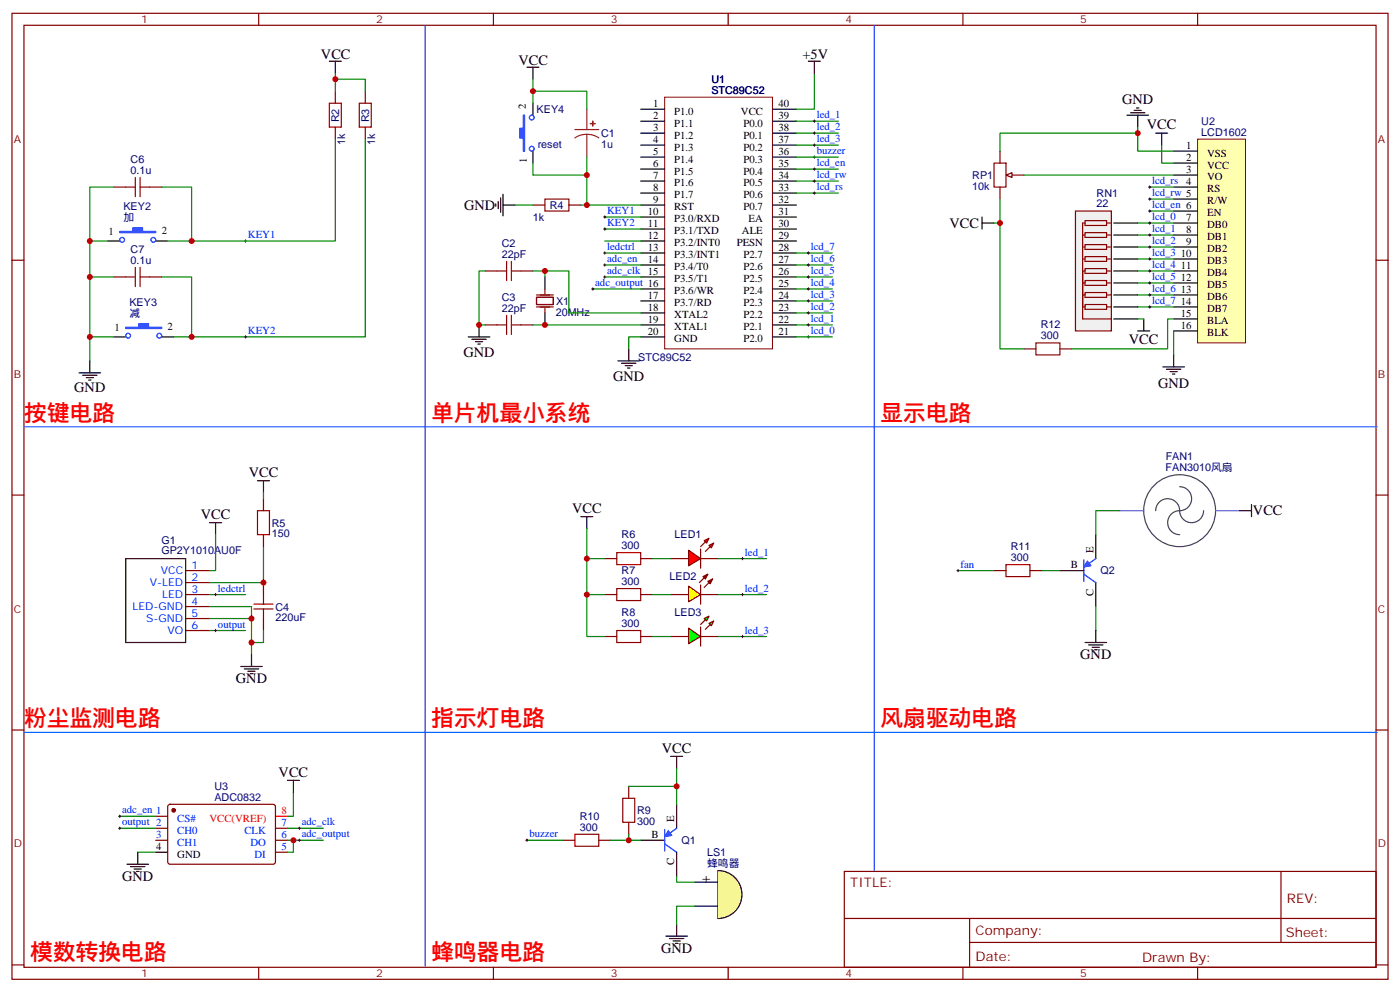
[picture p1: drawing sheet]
<svg xmlns="http://www.w3.org/2000/svg" width="412mm" height="292mm" viewBox="0 0 412 292" stroke-linecap="round" stroke-linejoin="round" font-family="sans-serif">
<g fill="none" stroke="#870000" stroke-width=".35">
<path d="M3.5 3.9h405.4v284.4h-405.4zM7.1 7.4h398.2v277.3h-398.2zM76.2 3.9v3.5M145.3 3.9v3.5M214.5 3.9v3.5M283.6 3.9v3.5M352.8 3.9v3.5M3.5 76.6h3.6M405.3 76.6h3.6M3.5 145.7h3.6M405.3 145.7h3.6M3.5 214.9h3.6"/>
<path d="M405.3 214.9h3.6M248.7 256.5h156.6v28.2h-156.6zM377.3 256.5v20.9M248.7 270.4h156.5M285.6 277.4h119.6M285.6 270.4v14.1M3.5 284h3.6M76.2 284.7v3.6M145.3 284.7v3.6M214.5 284.7v3.6M283.6 284.7v3.6M352.8 284.7v3.6"/>
<path d="M405.3 284h3.6"/>
</g>
<path d="M195.8 28.6h31.7v74.1h-31.7z" fill="#fff" stroke="#800000" stroke-width=".29"/>
<g fill="none" stroke="#000" stroke-width=".35">
<path d="M188.7 32.1h7.1M188.7 35.7h7.1M188.7 39.2h7.1M227.5 32.1h7.1M227.5 35.7h7.1M227.5 39.2h7.1M188.7 42.7h7.1M188.7 46.2h7.1M188.7 49.8h7.1M188.7 53.3h7.1M188.7 56.8h7.1M227.5 42.7h7.1"/>
<path d="M227.5 46.2h7.1M227.5 49.8h7.1M227.5 53.3h7.1M227.5 56.8h7.1M188.7 60.4h7.1M188.7 63.9h7.1M188.7 67.4h7.1M188.7 70.9h7.1M188.7 74.5h7.1M188.7 78h7.1M227.5 60.4h7.1M227.5 63.9h7.1"/>
<path d="M227.5 67.4h7.1M227.5 70.9h7.1M227.5 74.5h7.1M227.5 78h7.1M188.7 81.5h7.1M188.7 85.1h7.1M188.7 88.6h7.1M188.7 92.1h7.1M188.7 95.6h7.1M188.7 99.2h7.1M227.5 81.5h7.1M227.5 85.1h7.1"/>
<path d="M227.5 88.6h7.1M227.5 92.1h7.1M227.5 95.6h7.1M227.5 99.2h7.1"/>
</g>
<path d="M352.8 41h14.1v59.9h-14.1z" fill="#ffffb0" stroke="#800000" stroke-width=".29"/>
<g fill="none" stroke="#000" stroke-width=".35">
<path d="M97 18h3.5M98.8 18v3.6M155.2 19.8h3.5M157 19.8v3.5M157 30.4v3.5M146.8 59.3v2.1M147.5 58.2v4.3M148.2 57.2v6.3M157 44.5v3.5M345.7 58.6h7.1M345.7 55.1h7.1M345.7 51.5h7.1"/>
<path d="M345.7 48h7.1M345.7 44.5h7.1M31.7 70.9h3.6M45.9 70.9h3.5M146 60v.7M148.2 60.4h3.5M345.7 79.8h7.1M345.7 76.2h7.1M345.7 72.7h7.1M345.7 69.2h7.1M345.7 65.7h7.1M345.7 62.1h7.1"/>
<path d="M33.5 99.2h3.5M47.6 99.2h3.6M137.9 99.2h6.4M139 99.9h4.2M141.1 95.6v3.6M160.5 81.5v3.6M160.5 92.1v3.5M345.7 97.4h7.1M345.7 93.9h7.1M345.7 90.3h7.1M345.7 86.8h7.1M345.7 83.3h7.1"/>
<path d="M23.3 109.7h6.3M24.3 110.5h4.3M25.4 111.2h2.1M26.1 111.9h.7M26.5 106.2v3.5M140.1 100.6h2.1M140.8 101.3h.7M182 106.2h6.4M183.1 106.9h4.2M184.1 107.6h2.2M184.9 108.3h.7M185.2 102.7v3.5"/>
<path d="M61.7 153.8h3.6M63.5 153.8v3.6M75.8 141.5h3.6M77.6 141.5v3.5M37 164.4h17.7v24.7h-17.7zM70.9 196.2h6.4M72 196.9h4.2M73 197.6h2.1M73.7 198.3h.7M74.1 192.7v3.5M84.7 229.7h3.5M86.4 229.7v3.5"/>
<path d="M37.4 254.4h6.3M38.5 255.1h4.2M39.5 255.8h2.1M40.2 256.5h.7M40.6 250.9v3.5M45.9 250.9h3.5"/>
</g>
<g fill="#00f" stroke="#00f" stroke-width=".35">
<path d="M35.3 68.1h3.9v-1h2.8v1h3.9v.4h-10.6z"/>
<path d="M37 96.3h3.9v-1h2.8v1h3.9v.4h-10.6z"/>
<path d="M154.2 33.9h.3v10.6h-.3v-3.9h-1.1v-2.8h1.1z"/>
</g>
<g fill="none" stroke="#00f" stroke-width=".35">
<circle cx="156.6" cy="34.6" r=".71"/>
<circle cx="156.6" cy="43.8" r=".71"/>
<circle cx="36" cy="70.6" r=".71"/>
<circle cx="45.2" cy="70.6" r=".71"/>
<circle cx="37.7" cy="98.8" r=".71"/>
<circle cx="46.9" cy="98.8" r=".71"/>
</g>
<g fill="none" stroke="#008700" stroke-width=".35">
<path d="M98.8 23.3h8.8v3.5M157 26.8h15.9v5.3M157 23.3v7.1M234.6 35.7h12.3M234.6 39.2h12.3M107.6 41v58.2h-56.4M172.9 46.2v5.3h-15.9v-3.5M172.9 51.5v8.9M234.6 42.7h12.3M31.7 70.9h-5.2v28.3M142.9 79.8h-1.8v15.8h1.8M151.7 60.4h5.3"/>
<path d="M157 79.8h3.5v1.7M160.5 79.8h7.1v12.3h21.1M171.1 60.4h17.6M178.2 63.9h10.5M178.2 67.4h10.5M178.2 70.9h10.5M178.2 74.5h10.5M178.2 78h10.5M33.5 99.2h-7v7M157 95.6h31.7M174.6 85.1h14.1M178.2 81.5h10.5"/>
<path d="M188.7 99.2h-3.5v3.5M63.5 157.4v10.6h-1.8M77.6 145v1.8M61.7 178.5h12.4v14.2M61.7 175h10.6M77.6 160.9v10.6h-15.9M61.7 182.1h12.4M61.7 185.6h10.6M77.6 185.6v3.5h-3.5M86.4 233.2v7.1h-1.7M35.3 240.3h10.6M35.3 243.8h10.6"/>
<path d="M40.6 250.9h5.3M84.7 247.3h10.5M84.7 243.8h10.5M86.4 247.3v3.6h-1.7"/>
</g>
<g fill="none" stroke="#a10000" stroke-width=".35">
<path d="M97 30.4h3.5v7h-3.5zM105.8 30.4h3.6v7h-3.6zM160.5 58.6h7.1v3.5h-7.1zM146.4 79.8h2.8M149.2 76.9v5.7M150.6 79.8h2.9M150.6 76.9v5.7M146.4 95.6h2.8M149.2 92.8v5.7M150.6 92.8v5.7M150.6 95.6h2.9M75.8 150.3h3.6v7.1h-3.6z"/>
<path d="M74.8 179.2h5.6M74.8 177.8h5.6M77.6 175v2.8M77.6 179.2v2.9"/>
</g>
<g fill="none" stroke="#870000" stroke-width=".35">
<path d="M98.8 26.8v3.6M98.8 37.4v3.6M107.6 26.8v3.6M107.6 37.4v3.6M142.9 79.8h3.5M153.5 79.8h3.5M157 60.4h3.5M167.6 60.4h3.5M142.9 95.6h3.5M153.5 95.6h3.5M77.6 146.8v3.5M77.6 157.4v3.5"/>
<path d="M54.7 168h7M54.7 171.5h7M54.7 175h7M54.7 178.5h7M77.6 171.5v3.5M54.7 182.1h7M54.7 185.6h7M77.6 182.1v3.5M49.6 237l.5-.3 30.6 .1 .4 .7v16.5l-.7 .4-30.6-.1-.4-.6v-16.2zM45.9 243.8h3.5M45.9 247.3h3.5M45.9 240.3h3.5"/>
<path d="M81.1 243.8h3.6M81.1 247.3h3.6M81.1 250.9h3.6"/>
</g>
<path d="M169.3 38.1h7.1M172.9 39.5l-1.9 .3-1.7 .8M172.9 39.5l1.8 .3 1.7 .8M172.9 32.1v6M172.9 39.5v6.7" fill="none" stroke="#8c2424" stroke-width=".35"/>
<g fill="#8c2424" stroke="#8c2424" stroke-width=".35">
<path d="M173.9 36.4h1.4z"/>
<path d="M174.6 35.7v1.4z"/>
</g>
<g fill="none" stroke="#000" stroke-width=".29">
<path d="M72 70.9h.7M72.3 70.6v.7M177.8 63.9h.7M177.8 67.4h.7M177.8 74.5h.7M177.8 78h.7M178.2 63.5v.7M178.2 67.1v.7M178.2 74.1v.7M178.2 77.6v.8M174.3 85.1h.7M174.6 84.7v.7"/>
<path d="M177.8 81.5h.7M178.2 81.2v.7M63.1 175h.8M63.5 174.7v.7M63.1 185.6h.8M63.5 185.2v.7M35.3 239.9v.7M34.9 240.3h.7M34.9 243.8h.7M35.3 243.5v.7M87.8 243.8h.7M87.8 247.3h.7"/>
<path d="M88.2 243.5v.7M88.2 247v.7"/>
</g>
<path d="M158 87.5h5v2.1h-5zM158 86.8h5M158 90.3h5M160.5 85.1v1.4M160.5 90.7v1.4" fill="none" stroke="#870012" stroke-width=".35"/>
<path d="M81.1 240.3h3.6" fill="none" stroke="#f00" stroke-width=".35"/>
<circle cx="51.2" cy="238.5" r=".53" fill="#870000" stroke="#870000" stroke-width=".35"/>
<g fill="#f00" stroke="#870000" stroke-width=".35">
<path d="M202.8 162l3.6 2.4-3.6 2.1z"/>
<path d="M206.4 161.6v5.7z"/>
</g>
<g fill="#870000" stroke="#870000" stroke-width=".35">
<path d="M206.4 160.9l1.4-1.4z"/>
<path d="M207.8 162.3l1.4-1.4z"/>
</g>
<g fill="#f00" stroke="#870000" stroke-width=".35">
<path d="M207.4 159.1l1.4-.7-.7 1.4z"/>
<path d="M208.8 160.5l1.5-.7-.8 1.5z"/>
</g>
<path d="M197.6 164.4h5.2M206.4 164.4h5.3M197.6 187.4h5.2M206.4 187.4h5.3" fill="none" stroke="#870000" stroke-width=".35"/>
<g fill="#0f0" stroke="#870000" stroke-width=".35">
<path d="M208.8 183.5l1.5-.7-.8 1.4z"/>
<path d="M207.4 182.1l1.4-.7-.7 1.4z"/>
</g>
<g fill="#870000" stroke="#870000" stroke-width=".35">
<path d="M207.8 185.2l1.4-1.4z"/>
<path d="M206.4 183.8l1.4-1.4z"/>
</g>
<path d="M206.4 184.5v5.7z" fill="#f00" stroke="#870000" stroke-width=".35"/>
<path d="M202.8 184.9l3.6 2.5-3.6 2.1z" fill="#0f0" stroke="#870000" stroke-width=".35"/>
<g fill="#870000" stroke="#870000" stroke-width=".35">
<path d="M208.5 171.1l1.4-.7-.7 1.4z"/>
<path d="M207.1 169.7l1.4-.7-.7 1.4z"/>
</g>
<path d="M197.6 175h5.2M206.4 175h5.3M206.4 172.2v5.6M208.5 169l-2.5 2.5M209.9 170.4l-2.5 2.5" fill="none" stroke="#870000" stroke-width=".35"/>
<path d="M202.8 172.5l3.6 2.5-3.6 2.1z" fill="#ff0" stroke="#870000" stroke-width=".35"/>
<path d="M181.7 162.7h7v3.5h-7zM181.7 173.2h7v3.6h-7zM181.7 185.6h7v3.5h-7z" fill="none" stroke="#a10000" stroke-width=".35"/>
<path d="M178.2 164.4h3.5M178.2 175h3.5M188.7 164.4h3.6M188.7 175h3.6M178.2 187.4h3.5M188.7 187.4h3.6" fill="none" stroke="#870000" stroke-width=".35"/>
<path d="M171.1 152.1h3.5M172.9 152.1v3.5M211.5 256.3v14.1" fill="none" stroke="#000" stroke-width=".35"/>
<path d="M172.9 155.6v8.8h5.3M172.9 164.4v10.6h5.3M172.9 175v12.4h5.3M192.3 164.4h5.3M192.3 175h5.3M211.7 164.4h14.1M211.7 175h14.1M192.3 187.4h5.3M211.7 187.4h14.1" fill="none" stroke="#008700" stroke-width=".35"/>
<path d="M239.5 35.7h.7M239.5 39.2h.7M239.9 35.3v.7M239.9 38.8v.7M239.5 42.7h.7M239.9 42.4v.7M218.4 164.4h.7M218.4 175h.7M218.7 164.1v.7M218.7 174.7v.7M218.4 187.4h.7M218.7 187v.7" fill="none" stroke="#000" stroke-width=".29"/>
<path d="M204.6 259.7h7.1M204.6 266.7h7.1" fill="none" stroke="#0a0545" stroke-width=".35"/>
<path d="M211.5 256.3a7.1 7.1 0 0 1 7.1 7 7.1 7.1 0 0 1-7.1 7.1z" fill="#f7f791" stroke="#000" stroke-width=".35"/>
<g fill="none" stroke="#000" stroke-width=".35">
<path d="M238.1 18h3.6M239.9 18v3.6M332 33.9h6.3M333 33.2h4.3M334.1 32.5h2.1M334.8 31.8h.7M335.1 33.9v3.5M340.4 39.2h3.6M342.2 39.2v3.5M322.8 157.4v7M365.1 150.3h3.6M368.7 148.6v3.5"/>
<path d="M312.2 168h7.1M322.8 171.5v7M319.6 189.1h6.4M320.7 189.8h4.2M321.7 190.5h2.1M322.4 191.2h.7M322.8 185.6v3.5M197.6 222.6h3.5M199.3 222.6v3.6M199.3 236.7v7.1M188.7 247.3h7.1M199.3 250.9v7"/>
<path d="M196.1 275.6h6.4M197.2 276.3h4.2M198.3 277h2.1M199 277.7h.7M199.3 272v3.6"/>
</g>
<path d="M319.3 164.8v6.3M319.3 169l3.5 2.5M322.8 164.4l-2.5 1.8M195.8 244.2v6.3M195.8 248.4l3.5 2.5M199.3 243.8l-2.5 1.8" fill="none" stroke="#00f" stroke-width=".35"/>
<g fill="#00f" stroke="#00f" stroke-width=".29">
<path d="M196.8 244.5l1.1 1.4-2.1 .4z"/>
<path d="M320.3 165.1l1.1 1.4-2.1 .4z"/>
</g>
<path d="M296.3 166.2h7.1v3.5h-7.1zM183.4 235h3.6v7h-3.6zM169.3 245.6h7.1v3.5h-7.1z" fill="none" stroke="#a10000" stroke-width=".35"/>
<path d="M292.8 48h3.5v7.1h-3.5zM294.6 44.5v3.5M294.6 55.1v3.5M298.1 51.5h3.5M292.8 168h3.5M303.4 168h3.5M185.2 231.5v3.5M165.8 247.3h3.5M176.4 247.3h3.5M185.2 242v3.6" fill="none" stroke="#870000" stroke-width=".35"/>
<g fill="none" stroke="#008700" stroke-width=".35">
<path d="M239.9 21.6v10.5h-5.3M335.1 37.4v7.1h10.6M234.6 46.2h12.3M234.6 49.8h12.3M234.6 53.3h12.3M234.6 56.8h12.3M338.7 55.1h7M338.7 58.6h7M342.2 42.7v5.3h3.5M234.6 78h10.6M234.6 74.5h10.6M335.1 65.7h10.6"/>
<path d="M335.1 69.2h10.6M335.1 72.7h10.6M335.1 76.2h10.6M335.1 79.8h10.6M338.7 62.1h7M234.6 99.2h10.6M234.6 95.6h10.6M234.6 92.1h10.6M234.6 88.6h10.6M234.6 85.1h10.6M234.6 81.5h10.6M335.1 83.3h10.6"/>
<path d="M335.1 86.8h10.6M335.1 90.3h10.6M329.8 150.3h-7v7.1M282.2 168h10.6M306.9 168h5.3M322.8 178.5v7.1M199.3 226.2v5.3h-14.1M199.3 231.5v5.2M155.2 247.3h10.6M179.9 247.3h8.8M185.2 245.6v1.7M199.3 257.9v1.8h5.3"/>
<path d="M204.6 266.7h-5.3v5.3"/>
</g>
<g fill="none" stroke="#000" stroke-width=".29">
<path d="M239.5 46.2h.7M239.5 49.8h.7M239.5 53.3h.7M239.5 56.8h.7M239.9 45.9v.7M239.9 49.4v.7M239.9 53v.7M239.9 56.5v.7M338.3 58.6h.7M338.3 55.1h.7M338.7 54.7v.7M338.7 58.2v.7"/>
<path d="M237.8 78h.7M237.8 74.5h.7M238.1 74.1v.7M238.1 77.6v.8M338.3 65.7h.7M338.3 69.2h.7M338.3 72.7h.7M338.3 76.2h.7M338.3 79.8h.7M338.3 62.1h.7M338.7 61.8v.7M338.7 65.3v.7"/>
<path d="M338.7 68.8v.7M338.7 72.4v.7M338.7 75.9v.7M338.7 79.4v.7M237.8 99.2h.7M237.8 95.6h.7M237.8 92.1h.7M237.8 88.6h.7M237.8 85.1h.7M237.8 81.5h.7M238.1 81.2v.7M238.1 84.7v.7"/>
<path d="M238.1 88.2v.7M238.1 91.8v.7M238.1 95.3v.7M238.1 98.8v.7M338.3 83.3h.7M338.3 86.8h.7M338.3 90.3h.7M338.7 82.9v.7M338.7 86.5v.7M338.7 90v.7M281.9 168h.7M282.2 167.6v.7"/>
<path d="M154.9 247.3h.7M155.2 247v.7"/>
</g>
<g fill="none" stroke="#404054" stroke-width=".35">
<path d="M340.4 150.3a3.5 3.5 0 0 1 3.6-3.5 3.5 3.5 0 0 1 3.5 3.5M347.5 150.3a3.5 3.5 0 0 0-3.5 3.5 3.5 3.5 0 0 0 3.5 3.6M347.5 150.3a3.5 3.5 0 0 0 3.5 3.5 3.5 3.5 0 0 0 3.5-3.5M347.5 143.3a3.5 3.5 0 0 1 3.5 3.5 3.5 3.5 0 0 1-3.5 3.5"/>
<circle cx="347.5" cy="150.3" r="10.6"/>
</g>
<path d="M329.8 150.3h7.1M358.1 150.3h7" fill="none" stroke="#4775d6" stroke-width=".35"/>
<path d="M296.3 51.5l1.8-.7v1.4z" fill="#f0f0f0" stroke="#870000" stroke-width=".35"/>
<path d="M335.1 39.2h-40.5v5.3M294.6 58.6v7.1h-1.8M301.6 51.5h44.1M345.7 97.4v7.1" fill="none" stroke="#008700" stroke-width=".35"/>
<path d="M289.3 65.7h3.5M289.3 63.9v3.5M342.5 108h6.4M343.6 108.7h4.2M344.7 109.4h2.1M345.4 110.1h.7M345.7 104.5v3.5" fill="none" stroke="#000" stroke-width=".35"/>
<path d="M305.2 100.9h7v3.6h-7z" fill="none" stroke="#a10000" stroke-width=".35"/>
<path d="M301.6 102.7h3.6M312.2 102.7h3.5" fill="none" stroke="#870000" stroke-width=".35"/>
<path d="M7.1 125.6h398.6" fill="none" stroke="#36f" stroke-width=".35"/>
<path d="M125.2 7.4v277M257.5 7.4v248.8" fill="none" stroke="#03f" stroke-width=".35"/>
<path d="M7.1 215.6h398.6" fill="none" stroke="#06f" stroke-width=".35"/>
<path d="M316.8 62.1h10.6v35.3h-10.6z" fill="#f0f0f0" stroke="#870000" stroke-width=".35"/>
<path d="M328.1 79.8h7M328.1 76.2h7M328.1 72.7h7M328.1 69.2h7M328.1 65.7h7M328.1 93.9h7M328.1 90.3h7M328.1 86.8h7M328.1 83.3h7M335.1 97.4h3.6M336.9 93.9v3.5" fill="none" stroke="#000" stroke-width=".35"/>
<g fill="none" stroke="#870000" stroke-width=".35">
<path d="M33.5 55.1h3.5M44.1 55.1h3.5M318.9 79.8h.7M318.9 76.2h.7M318.9 72.7h.7M318.9 69.2h.7M319.6 79.1h6.4v1.4h-6.4zM319.6 75.5h6.4v1.4h-6.4zM319.6 72h6.4v1.4h-6.4zM319.6 68.5h6.4v1.4h-6.4zM319.6 64.9h6.4v1.5h-6.4zM319.6 65.7h-.7v28.2h8.5"/>
<path d="M326 79.8h1.4M326 76.2h1.4M326 72.7h1.4M326 69.2h1.4M326 65.7h1.4M33.5 81.5h3.5M44.1 81.5h3.5M318.9 90.3h.7M318.9 86.8h.7M318.9 83.3h.7M319.6 89.6h6.4v1.5h-6.4zM319.6 86.1h6.4v1.4h-6.4z"/>
<path d="M319.6 82.6h6.4v1.4h-6.4zM326 90.3h1.4M326 86.8h1.4M326 83.3h1.4"/>
</g>
<path d="M98.8 21.6v5.2M33.5 55.1h-7v15.8M47.6 55.1h8.8v15.8h-7M98.8 41v29.9h-42.4M294.6 65.7v37h7M26.5 81.5h7M47.6 81.5h8.8v17.7M335.1 93.9h1.8M345.7 93.9h-1.7v8.8h-28.3" fill="none" stroke="#008700" stroke-width=".35"/>
<path d="M37 55.1h2.9M39.9 52.2v5.7M41.3 55.1h2.8M41.3 52.2v5.7M39.9 78.7v5.6M41.3 78.7v5.6M37 81.5h2.9M41.3 81.5h2.8" fill="none" stroke="#a10000" stroke-width=".35"/>
<path d="M72 99.2h.7M72.3 98.8v.7" fill="none" stroke="#000" stroke-width=".29"/>
<g fill="#c00">
<circle cx="26.5" cy="99.2" r=".88"/>
<circle cx="157" cy="26.8" r=".88"/>
<circle cx="172.9" cy="51.5" r=".88"/>
<circle cx="172.9" cy="60.4" r=".88"/>
<circle cx="141.1" cy="95.6" r=".88"/>
<circle cx="160.5" cy="95.6" r=".88"/>
<circle cx="74.1" cy="182.1" r=".88"/>
<circle cx="74.1" cy="189.1" r=".88"/>
<circle cx="77.6" cy="171.5" r=".88"/>
<circle cx="86.4" cy="247.3" r=".88"/>
<circle cx="160.5" cy="79.8" r=".88"/>
<circle cx="172.9" cy="164.4" r=".88"/>
<circle cx="172.9" cy="175" r=".88"/>
<circle cx="185.2" cy="247.3" r=".88"/>
<circle cx="199.3" cy="231.5" r=".88"/>
<circle cx="335.1" cy="39.2" r=".88"/>
<circle cx="294.6" cy="65.7" r=".88"/>
<circle cx="56.4" cy="70.9" r=".88"/>
<circle cx="56.4" cy="99.2" r=".88"/>
<circle cx="26.5" cy="81.5" r=".88"/>
<circle cx="98.8" cy="23.3" r=".88"/>
<circle cx="26.5" cy="70.9" r=".88"/>
</g>
<g font-size="6.7" fill="#f00">
<text x="7.1" y="123.9">按键电路</text>
<text x="127" y="123.9">单片机最小系统</text>
<text x="259.3" y="123.9">显示电路</text>
<text x="7.1" y="213.8">粉尘监测电路</text>
<text x="127" y="213.8">指示灯电路</text>
<text x="259.3" y="213.8">风扇驱动电路</text>
<text x="8.8" y="282.6">模数转换电路</text>
<text x="127" y="282.6">蜂鸣器电路</text>
</g>
<g font-size="4.2">
<text x="94.5" y="17.3">VCC</text>
<text x="236.4" y="17.3">+5V</text>
<text x="152.8" y="19.1">VCC</text>
<text x="330.6" y="30.7">GND</text>
<text x="337.8" y="38.1">VCC</text>
<text x="136.7" y="61.8">GND</text>
<text x="279.7" y="67">VCC</text>
<text x="332.5" y="101.4">VCC</text>
<text x="136.5" y="105.2">GND</text>
<text x="180.6" y="112.2">GND</text>
<text x="21.9" y="115.4">GND</text>
<text x="341.1" y="114.1">GND</text>
<text x="73.3" y="140.4">VCC</text>
<text x="59.2" y="152.8">VCC</text>
<text x="168.5" y="151">VCC</text>
<text x="369.1" y="151.7">VCC</text>
<text x="318.2" y="194.1">GND</text>
<text x="69.5" y="201.1">GND</text>
<text x="195" y="221.6">VCC</text>
<text x="82.1" y="228.6">VCC</text>
<text x="36" y="259.4">GND</text>
<text x="206.4" y="259.9">+</text>
<text x="194.7" y="280.5">GND</text>
</g>
<g font-size="3.9" fill="#800">
<text x="250.5" y="261.1">TITLE:</text>
<text x="379.1" y="265.8">REV:</text>
<text x="287.4" y="275.3">Company:</text>
<text x="378.7" y="275.9">Sheet:</text>
<text x="287.4" y="283">Date:</text>
<text x="336.4" y="283.1">Drawn By:</text>
</g>
<g font-size="3.2" fill="#800">
<text x="41.6" y="6.9">1</text>
<text x="110.8" y="6.9">2</text>
<text x="179.9" y="6.9">3</text>
<text x="249.1" y="6.9">4</text>
<text x="318.2" y="6.9">5</text>
<text x="4.1" y="42">A</text>
<text x="405.9" y="42">A</text>
<text x="4.1" y="111.2">B</text>
<text x="405.9" y="111.2">B</text>
<text x="4.1" y="180.3">C</text>
<text x="405.9" y="180.3">C</text>
<text x="4.1" y="249.4">D</text>
<text x="405.9" y="249.4">D</text>
<text x="41.6" y="287.7">1</text>
<text x="110.8" y="287.7">2</text>
<text x="179.9" y="287.7">3</text>
<text x="249.1" y="287.7">4</text>
<text x="318.2" y="287.7">5</text>
</g>
<g font-size="3.2" fill="#000080">
<text x="209.6" y="27.6">STC89C52</text>
<text x="209.6" y="24.4">U1</text>
<text x="158.1" y="33.3">KEY4</text>
<text x="99.9" y="36" transform="rotate(-90 99.9 36)">R2</text>
<text x="108.7" y="36" transform="rotate(-90 108.7 36)">R3</text>
<text x="177.1" y="40.3">C1</text>
<text x="353.8" y="39.9">LCD1602</text>
<text x="353.9" y="36.7">U2</text>
<text x="101.7" y="42.8" transform="rotate(-90 101.7 42.8)">1k</text>
<text x="110.5" y="42.8" transform="rotate(-90 110.5 42.8)">1k</text>
<text x="158.4" y="43.5">reset</text>
<text x="177.1" y="43.5">1u</text>
<text x="38.5" y="51.2">0.1u</text>
<text x="38.5" y="48.1">C6</text>
<text x="286.4" y="52.7">RP1</text>
<text x="286.4" y="55.8">10k</text>
<text x="323" y="57.8">RN1</text>
<text x="36.4" y="64.9">加</text>
<text x="36.4" y="61.8">KEY2</text>
<text x="157" y="65">1k</text>
<text x="161.9" y="61.5">R4</text>
<text x="323" y="61.1">22</text>
<text x="38.5" y="77.6">0.1u</text>
<text x="38.5" y="74.5">C7</text>
<text x="147.8" y="75.9">22pF</text>
<text x="147.8" y="72.8">C2</text>
<text x="38.1" y="90">KEY3</text>
<text x="147.8" y="88.6">C3</text>
<text x="163.8" y="89.8">X1</text>
<text x="38.1" y="93.2">减</text>
<text x="147.8" y="91.8">22pF</text>
<text x="163.7" y="92.9">20MHz</text>
<text x="306.6" y="99.9">300</text>
<text x="306.6" y="96.7">R12</text>
<text x="188" y="106.2">STC89C52</text>
<text x="343.4" y="135.5">FAN1</text>
<text x="343.4" y="138.7">FAN3010风扇</text>
<text x="80.1" y="155">R5</text>
<text x="47.5" y="160">G1</text>
<text x="80.1" y="158.1">150</text>
<text x="183.1" y="161.6">300</text>
<text x="183.1" y="158.4">R6</text>
<text x="198.7" y="158.5">LED1</text>
<text x="297.8" y="162">R11</text>
<text x="47.5" y="163.2">GP2Y1010AU0F</text>
<text x="297.8" y="165.1">300</text>
<text x="183.1" y="172.2">300</text>
<text x="183.1" y="169">R7</text>
<text x="197.3" y="170.9">LED2</text>
<text x="324.2" y="169">Q2</text>
<text x="81.1" y="179.7">C4</text>
<text x="81.1" y="182.8">220uF</text>
<text x="183.1" y="184.5">300</text>
<text x="183.1" y="181.4">R8</text>
<text x="198.7" y="181.4">LED3</text>
<text x="63.2" y="232.5">U3</text>
<text x="63.2" y="235.7">ADC0832</text>
<text x="187.7" y="239.6">R9</text>
<text x="170.8" y="244.5">300</text>
<text x="170.8" y="241.3">R10</text>
<text x="187.7" y="242.7">300</text>
<text x="200.7" y="248.4">Q1</text>
<text x="208.3" y="255.2">蜂鸣器</text>
<text x="208.3" y="252">LS1</text>
</g>
<g font-size="3.2">
<text x="154.9" y="32.1" transform="rotate(-90 154.9 32.1)">2</text>
<text x="192.4" y="31.4">1</text>
<text x="192.4" y="35">2</text>
<text x="198.6" y="33.7">P1.0</text>
<text x="218.2" y="33.7">VCC</text>
<text x="229.3" y="35">39</text>
<text x="229.3" y="31.4">40</text>
<text x="192.4" y="38.5">3</text>
<text x="198.6" y="37.3">P1.1</text>
<text x="198.6" y="40.8">P1.2</text>
<text x="219" y="40.8">P0.1</text>
<text x="219" y="37.3">P0.0</text>
<text x="229.3" y="38.5">38</text>
<text x="155.2" y="47.8" transform="rotate(-90 155.2 47.8)">1</text>
<text x="192.4" y="42">4</text>
<text x="192.4" y="45.5">5</text>
<text x="198.6" y="44.3">P1.3</text>
<text x="198.6" y="47.8">P1.4</text>
<text x="219" y="47.8">P0.3</text>
<text x="219" y="44.3">P0.2</text>
<text x="229.3" y="45.5">36</text>
<text x="229.3" y="42">37</text>
<text x="349.4" y="47.3">2</text>
<text x="349.4" y="43.8">1</text>
<text x="355.6" y="46.1">VSS</text>
<text x="192.4" y="49.1">6</text>
<text x="192.4" y="52.6">7</text>
<text x="198.6" y="51.4">P1.5</text>
<text x="219" y="51.4">P0.4</text>
<text x="229.3" y="52.6">34</text>
<text x="229.3" y="49.1">35</text>
<text x="349.4" y="50.8">3</text>
<text x="355.6" y="53.1">VO</text>
<text x="355.6" y="49.6">VCC</text>
<text x="192.4" y="56.1">8</text>
<text x="192.4" y="59.7">9</text>
<text x="198.6" y="54.9">P1.6</text>
<text x="198.6" y="58.4">P1.7</text>
<text x="219" y="58.4">P0.6</text>
<text x="219" y="54.9">P0.5</text>
<text x="229.3" y="59.7">32</text>
<text x="229.3" y="56.1">33</text>
<text x="349.4" y="54.4">4</text>
<text x="355.6" y="56.7">RS</text>
<text x="190.9" y="63.2">10</text>
<text x="198.6" y="61.9">RST</text>
<text x="198.6" y="65.5">P3.0/RXD</text>
<text x="219" y="61.9">P0.7</text>
<text x="220.5" y="65.5">EA</text>
<text x="229.3" y="63.2">31</text>
<text x="349.4" y="64.9">7</text>
<text x="355.6" y="63.7">EN</text>
<text x="355.6" y="60.2">R/W</text>
<text x="31.9" y="69.2">1</text>
<text x="47.6" y="68.8">2</text>
<text x="190.9" y="66.7">11</text>
<text x="190.9" y="70.2">12</text>
<text x="198.6" y="69">P3.1/TXD</text>
<text x="218.6" y="69">ALE</text>
<text x="229.3" y="70.2">29</text>
<text x="229.3" y="66.7">30</text>
<text x="349.4" y="68.5">8</text>
<text x="355.6" y="70.8">DB1</text>
<text x="355.6" y="67.2">DB0</text>
<text x="190.9" y="73.8">13</text>
<text x="190.9" y="77.3">14</text>
<text x="198.6" y="72.5">P3.2/INT0</text>
<text x="198.6" y="76.1">P3.3/INT1</text>
<text x="217" y="72.5">PESN</text>
<text x="219" y="76.1">P2.7</text>
<text x="229.3" y="77.3">27</text>
<text x="229.3" y="73.8">28</text>
<text x="347.8" y="75.5">10</text>
<text x="349.4" y="72">9</text>
<text x="355.6" y="77.8">DB3</text>
<text x="355.6" y="74.3">DB2</text>
<text x="198.6" y="79.6">P3.4/T0</text>
<text x="198.6" y="83.1">P3.5/T1</text>
<text x="219" y="83.1">P2.5</text>
<text x="219" y="79.6">P2.6</text>
<text x="229.3" y="80.8">26</text>
<text x="347.8" y="82.6">12</text>
<text x="347.8" y="79.1">11</text>
<text x="355.6" y="81.4">DB4</text>
<text x="190.9" y="87.9">17</text>
<text x="198.6" y="86.6">P3.6/WR</text>
<text x="219" y="86.6">P2.4</text>
<text x="229.3" y="87.9">24</text>
<text x="229.3" y="84.3">25</text>
<text x="347.8" y="89.6">14</text>
<text x="347.8" y="86.1">13</text>
<text x="355.6" y="88.4">DB6</text>
<text x="355.6" y="84.9">DB5</text>
<text x="190.9" y="91.4">18</text>
<text x="190.9" y="94.9">19</text>
<text x="198.6" y="90.2">P3.7/RD</text>
<text x="198.6" y="93.7">XTAL2</text>
<text x="219" y="93.7">P2.2</text>
<text x="219" y="90.2">P2.3</text>
<text x="229.3" y="94.9">22</text>
<text x="229.3" y="91.4">23</text>
<text x="347.8" y="93.2">15</text>
<text x="355.6" y="95.5">BLA</text>
<text x="355.6" y="91.9">DB7</text>
<text x="33.7" y="97.4">1</text>
<text x="49.4" y="97">2</text>
<text x="190.9" y="98.5">20</text>
<text x="198.6" y="97.2">XTAL1</text>
<text x="198.6" y="100.8">GND</text>
<text x="219" y="100.8">P2.0</text>
<text x="219" y="97.2">P2.1</text>
<text x="229.3" y="98.5">21</text>
<text x="347.8" y="96.7">16</text>
<text x="355.6" y="99">BLK</text>
<text x="315.4" y="167.3">B</text>
<text x="322.1" y="162.7" transform="rotate(-90 322.1 162.7)">E</text>
<text x="322.1" y="175.3" transform="rotate(-90 322.1 175.3)">C</text>
<text x="198.6" y="242" transform="rotate(-90 198.6 242)">E</text>
<text x="46" y="250.2">4</text>
<text x="191.9" y="246.6">B</text>
<text x="52.2" y="252.4">GND</text>
<text x="198.6" y="254.7" transform="rotate(-90 198.6 254.7)">C</text>
</g>
<g font-size="3.2" fill="#00f">
<text x="240.6" y="34.8">led_1</text>
<text x="240.6" y="38.3">led_2</text>
<text x="240.6" y="41.8">led_3</text>
<text x="240.6" y="45.4">buzzer</text>
<text x="240.6" y="48.9">lcd_en</text>
<text x="240.6" y="52.4">lcd_rw</text>
<text x="240.6" y="56">lcd_rs</text>
<text x="339.4" y="57.7">lcd_rw 5</text>
<text x="339.4" y="54.2">lcd_rs</text>
<text x="178.9" y="63">KEY1</text>
<text x="339.4" y="64.8">lcd_0</text>
<text x="339.4" y="61.2">lcd_en 6</text>
<text x="73" y="70.1">KEY1</text>
<text x="178.9" y="66.5">KEY2</text>
<text x="339.4" y="68.3">lcd_1</text>
<text x="339.4" y="71.8">lcd_2</text>
<text x="178.9" y="73.6">ledctrl</text>
<text x="178.9" y="77.1">adc_en</text>
<text x="238.8" y="77.1">lcd_6</text>
<text x="238.8" y="73.6">lcd_7</text>
<text x="339.4" y="75.4">lcd_3</text>
<text x="178.9" y="80.6">adc_clk 15</text>
<text x="238.8" y="80.6">lcd_5</text>
<text x="339.4" y="78.9">lcd_4</text>
<text x="339.4" y="82.4">lcd_5</text>
<text x="175.3" y="84.2">adc_output 16</text>
<text x="238.8" y="87.7">lcd_3</text>
<text x="238.8" y="84.2">lcd_4</text>
<text x="339.4" y="85.9">lcd_6</text>
<text x="339.4" y="89.5">lcd_7</text>
<text x="238.8" y="94.8">lcd_1</text>
<text x="238.8" y="91.2">lcd_2</text>
<text x="73" y="98.3">KEY2</text>
<text x="238.8" y="98.3">lcd_0</text>
<text x="56.4" y="167.6">1</text>
<text x="219.4" y="163.5">led_1</text>
<text x="282.9" y="167.1">fan</text>
<text x="44.1" y="172.5">V-LED</text>
<text x="47.4" y="169">VCC</text>
<text x="56.4" y="171.1">2</text>
<text x="39" y="179.6">LED-GND</text>
<text x="47.8" y="176.1">LED</text>
<text x="56.4" y="174.7">3</text>
<text x="56.4" y="178.2">4</text>
<text x="64.2" y="174.1">ledctrl</text>
<text x="219.4" y="174.1">led_2</text>
<text x="43.1" y="183.1">S-GND</text>
<text x="56.4" y="181.7">5</text>
<text x="56.4" y="185.2">6</text>
<text x="64.2" y="184.7">output</text>
<text x="49.3" y="186.7">VO</text>
<text x="219.4" y="186.5">led_3</text>
<text x="36" y="239.4">adc_en 1</text>
<text x="36" y="242.9">output 2</text>
<text x="52.2" y="245.4">CH0</text>
<text x="52.2" y="241.9">CS#</text>
<text x="72" y="245.4">CLK</text>
<text x="82.9" y="243.1">7</text>
<text x="88.9" y="242.9">adc_clk</text>
<text x="46" y="246.6">3</text>
<text x="52.2" y="248.9">CH1</text>
<text x="73.7" y="248.9">DO</text>
<text x="82.9" y="246.6">6</text>
<text x="82.9" y="250.2">5</text>
<text x="88.9" y="246.5">adc_output</text>
<text x="155.9" y="246.5">buzzer</text>
<text x="75" y="252.4">DI</text>
</g>
<g font-size="3.2" fill="#f00">
<text x="82.9" y="239.6">8</text>
<text x="61.7" y="241.9">VCC(VREF)</text>
</g>
</svg>
